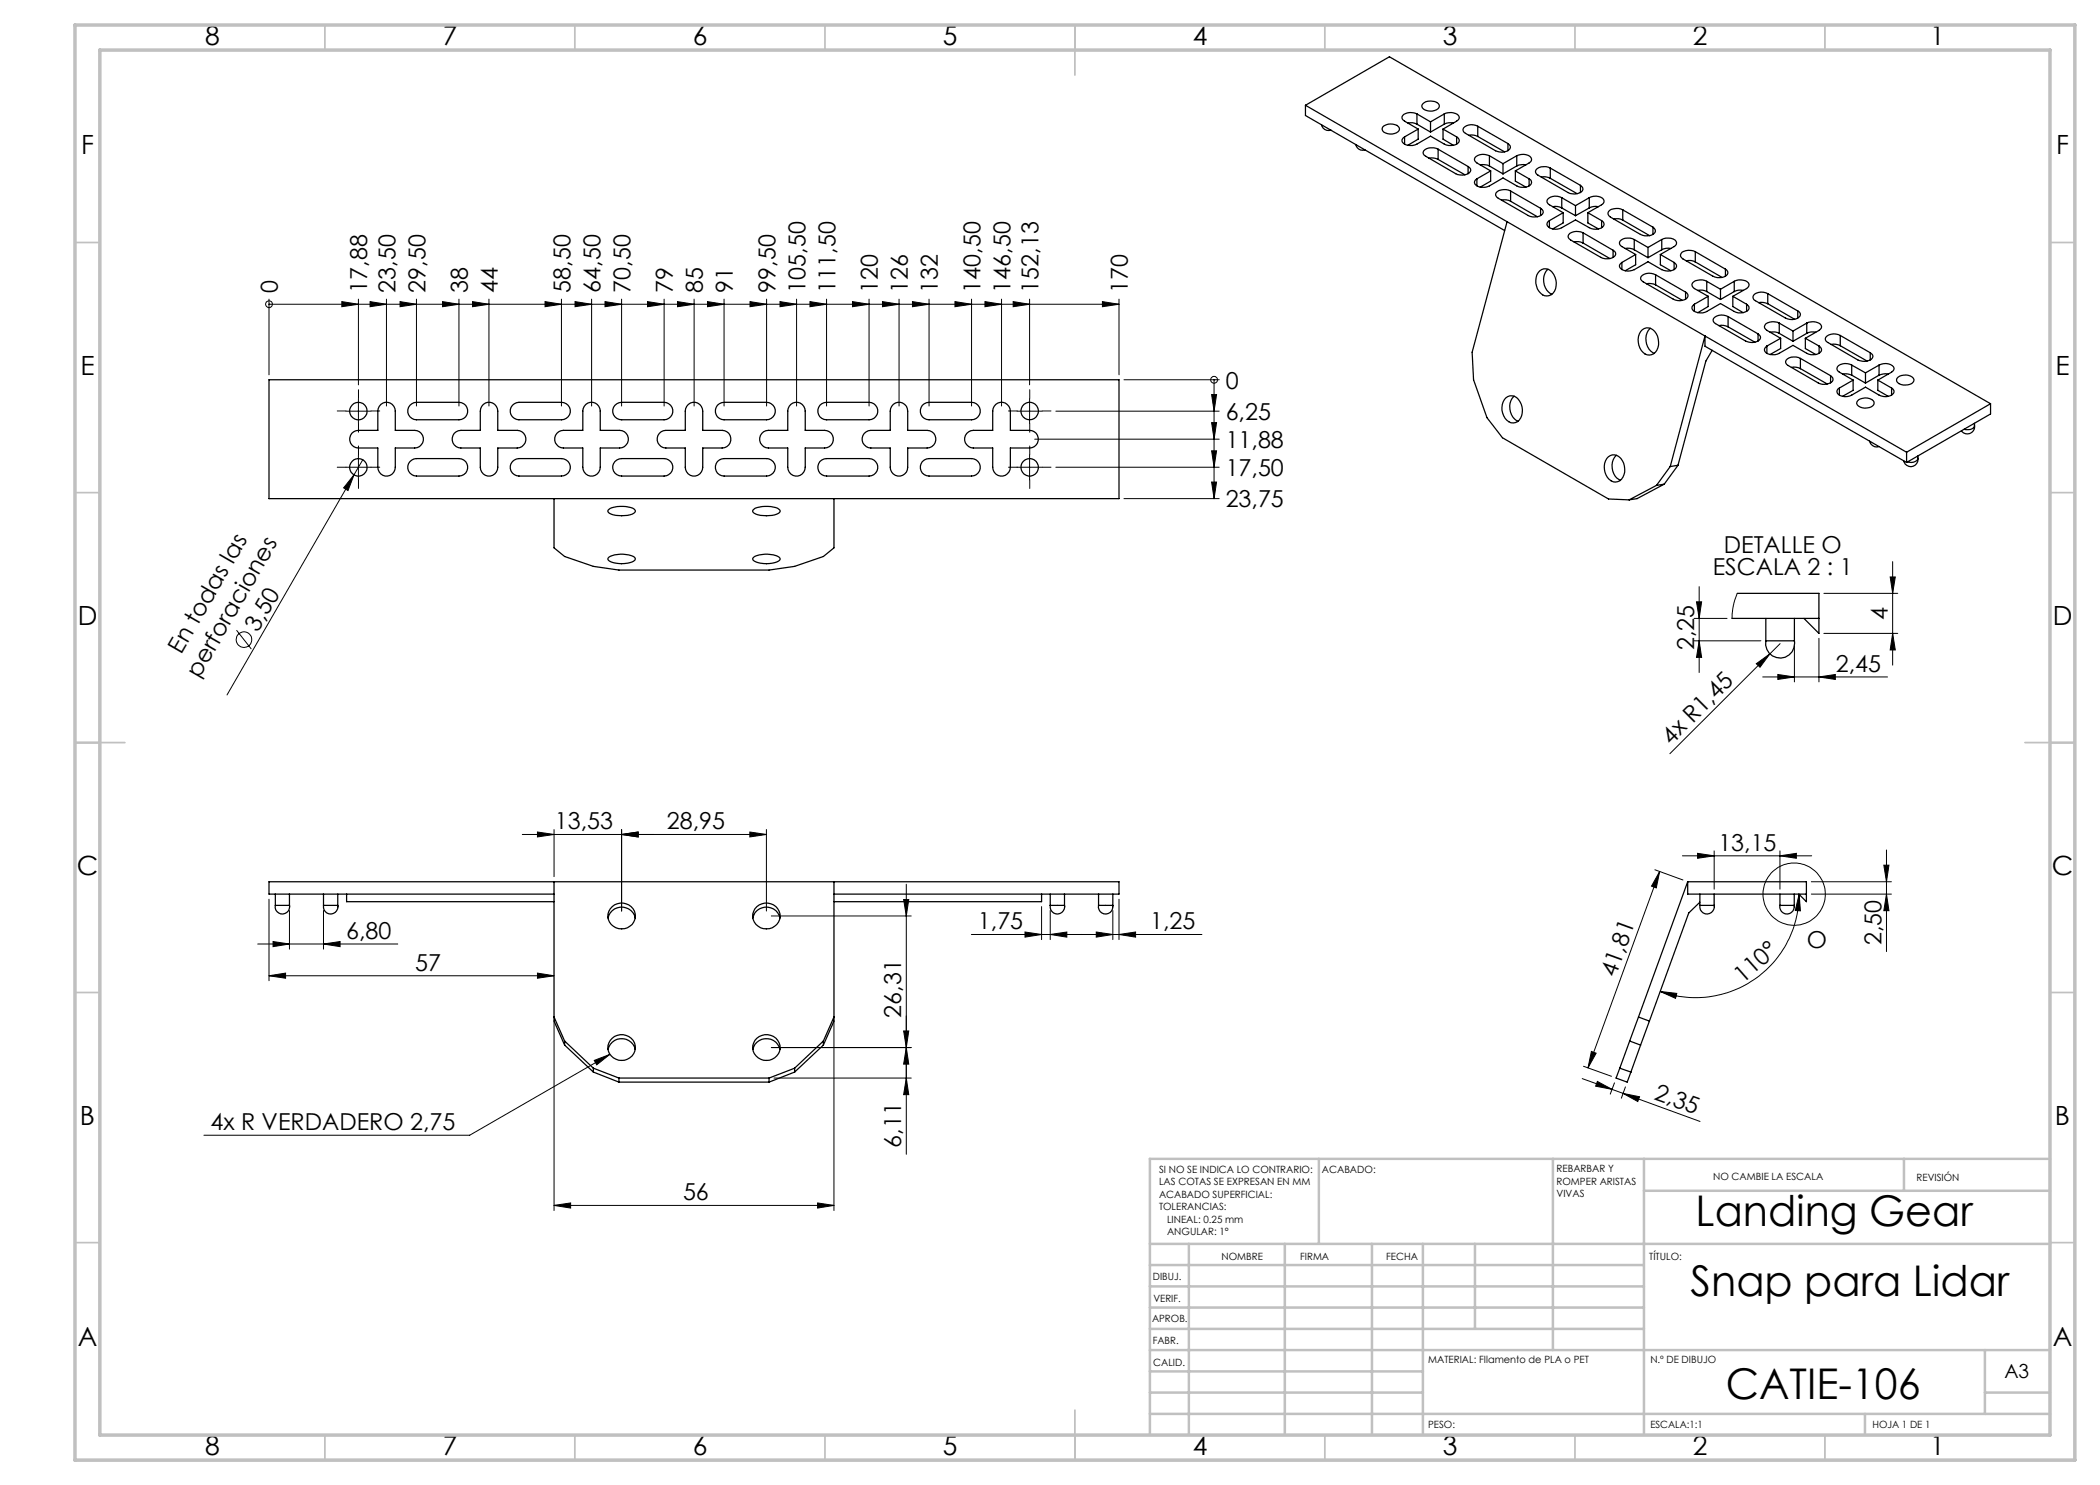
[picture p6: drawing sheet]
<svg xmlns="http://www.w3.org/2000/svg" width="420mm" height="297mm" viewBox="0 0 420 297" stroke-linecap="round" stroke-linejoin="round" font-family="sans-serif">
<g fill="none" stroke="#000" stroke-width=".2">
<path d="M53.8 59.8v15.2M71.7 59.8v17.2M77.3 59.8v21.4M83.3 59.8v21.4M91.8 59.8v21.4M97.8 59.8v21.4M112.3 59.8v21.4M118.3 59.8v21.4M124.3 59.8v21.4M132.8 59.8v21.4M138.8 59.8v21.4M144.8 59.8v21.4"/>
<path d="M153.3 59.8v21.4M159.3 59.8v21.4M165.3 59.8v21.4M173.8 59.8v21.4M179.8 59.8v21.4M185.8 59.8v21.4M194.3 59.8v21.4M200.3 59.8v21.4M205.9 59.8v17.2M223.8 59.8v15.2M53.8 60.9h.1M53.8 60.9h170"/>
<path d="M68.4 60.3l3.3 .6-3.3 .4zM71.7 79.7v5M74 60.3l3.3 .6-3.3 .4zM80 60.3l3.3 .6-3.3 .4zM88.5 60.3l3.3 .6-3.3 .4zM94.5 60.3l3.3 .6-3.3 .4zM109 60.3l3.3 .6-3.3 .4zM115 60.3l3.3 .6-3.3 .4zM121 60.3l3.3 .6-3.3 .4zM129.5 60.3l3.3 .6-3.3 .4zM135.5 60.3l3.3 .6-3.3 .4zM141.5 60.3l3.3 .6-3.3 .4z"/>
<path d="M150 60.3l3.3 .6-3.3 .4zM156 60.3l3.3 .6-3.3 .4zM162 60.3l3.3 .6-3.3 .4zM170.5 60.3l3.3 .6-3.3 .4zM176.5 60.3l3.3 .6-3.3 .4zM182.5 60.3l3.3 .6-3.3 .4zM191 60.3l3.3 .6-3.3 .4zM197 60.3l3.3 .6-3.3 .4zM202.6 60.3l3.3 .6-3.3 .4zM205.9 79.7v5M220.5 60.3l3.3 .6-3.3 .4zM224.8 75.9h19"/>
<path d="M242.3 78.9h1l-.5 3.3zM242.8 75.9h.1M242.8 75.9v23.8M69.2 93.4h5M69.2 82.2h5M70.8 95l-1.2 3.1-.9-.5zM71.7 91v5M72.6 91.9l-27.2 47.1M203.4 93.4h5M203.4 82.2h5M205.9 91v5M206.9 87.8h36.9"/>
<path d="M211.2 93.4h32.6M211.2 82.2h32.6M224.8 99.7h19M242.3 84.5h1l-.5 3.3zM242.3 90.2h1l-.5 3.2zM242.3 96.4h1l-.5 3.3zM339.8 117.3v17.2M347.5 118.7l-.8 2.3-.3 2.7M364.8 118.7h14.8M378 115.4h1.1l-.6 3.3zM378.5 112.3v20.7M47.3 126l3 3.8"/>
<path d="M338.8 123.7h6.6M338.8 128.2h13.4M339.3 120.4h1l-.5 3.3zM339.8 128.2l.5 3.3h-1zM351.3 132.7l2.7-1.9-2 2.7zM352.5 135.4h25M355.6 134.9l3.3 .5-3.3 .5zM356 128.7l-22 22M358.9 129.2v7.2M363.8 135.4l3.3-.5v1zM363.8 127.7v8.7M364.8 126.7h14.8"/>
<path d="M378.5 126.7l.6 3.3h-1.1zM53.8 179.8v16.3M104.5 166.9h48.8M107.5 166.4l3.3 .5-3.3 .5zM110.8 165.9v9.4M124.3 166.9l3.3-.5v1zM124.3 165.9v16.3M150 166.4l3.3 .5-3.3 .5zM153.3 165.9v16.3M180.7 179.9h1.1l-.5 3.3zM181.3 176.8v54.1M223.8 179.8v8.1"/>
<path d="M331 174l5.6 2M331.9 174.3l-14.3 39.3M331.9 174.3l-.6 3.3-1-.4zM336.5 171.2h25.8M339.5 170.7l3.3 .5-3.3 .5zM342.8 170.2v7.6M356 171.2l3.3-.5v1zM356 170.2v7.6M359.8 178.8l.3 3.4-1-.1zM359.8 178.8a20.7 20.7 0 0 1-27.8 19.5M362.3 176.4h16M362.3 178.8h16"/>
<path d="M376.8 173h1l-.5 3.4zM377.3 178.8l.5 3.3h-1zM377.3 170v20.3M51.5 188.8h28.1M53.8 195.2l3.3-.6v1zM53.8 195.2h57M54.6 188.3l3.3 .5-3.3 .5zM57.9 182.1v7.7M64.7 188.8l3.3-.5v1zM64.7 182.1v7.7M107.5 194.6l3.3 .6-3.3 .4zM154.3 183.2h27.9"/>
<path d="M194.3 186.9h46.1M205 186.4l3.3 .5-3.3 .5zM208.3 181.3v6.6M210 186.9l3.4-.5v1zM210 182.1v5.8M219.3 186.4l3.3 .5-3.3 .5zM222.6 182.1v5.8M223.8 186.9l3.3-.5v1zM332 198.3l3.4 .4-.3 1zM110.8 204.4v37.7M118.9 212.1l3.1-1.2-2.7 2.1zM122 210.9l-28.1 16.1h-53.1"/>
<path d="M154.3 209.5h27.9M154.8 215.6h27.4M166.8 204.4v37.7M180.7 206.2h1.1l-.5 3.3zM181.3 215.6l.5 3.3h-1.1zM181.3 209.5l.5 3.3h-1.1zM316.4 215.7l6 2.2M316.7 213.3l5.6 2M318.3 210.3l.9 .3-1.6 3zM319.5 216.3l2.9 1.6-3.3-.7zM322.4 217.9l2.2 .8M322.9 216.6l-.8 2.2"/>
<path d="M324.6 218.7l15.4 5.6M324.6 218.7l3.3 .7-.3 .9zM325.1 217.4l-.8 2.2M110.8 241.1l3.3-.5v1zM110.8 241.1h56M163.5 240.6l3.3 .5-3.3 .5z"/>
<circle cx="53.8" cy="60.8" r=".67"/>
<circle cx="242.8" cy="76" r=".68"/>
<circle cx="48.8" cy="127.9" r="1.55"/>
<circle cx="358.8" cy="178.8" r="6.2"/>
</g>
<g fill="none" stroke="#000" stroke-width=".2" stroke-dasharray="15.2 1.3 1.3 1.3">
<path d="M71.7 79.7v-1.8M205.9 79.7v-1.8M69.2 93.4h-1.8M69.2 82.2h-1.8M71.7 90.9v-1.7M71.7 95.9v1.8M71.7 84.7v1.7M74.2 93.4h1.7M74.2 82.2h1.7M203.4 82.2h-1.7M203.4 93.4h-1.7M205.9 84.7v1.7"/>
<path d="M205.9 90.9v-1.7M205.9 95.9v1.8M208.4 82.2h1.8M208.4 93.4h1.8"/>
</g>
<g fill="none" stroke="#c0c0c0" stroke-width=".35">
<path d="M65 5v5M115 5v5M165 5v5M215 5v10M265 5v5M315 5v5M365 5v5M15 48.5h5M410 48.5h5M15 98.5h5M410 98.5h5M15 148.5h10"/>
<path d="M405 148.5h10M15 198.5h5M410 198.5h5M15 248.5h5M410 248.5h5M65 287v5M115 287v5M165 287v5M215 282v10M265 287v5M315 287v5M365 287v5"/>
</g>
<g fill="none" stroke="#c0c0c0" stroke-width=".5">
<path d="M263.8 231.8v17M310.6 231.8v38.2M328.8 231.8v55.2M328.8 238.2h81.2M380.8 231.8v6.4M410 231.8h-180v55.2M230 248.8h180M230 257.3h98.8M230 253h98.8M237.8 248.8v38.2M257 248.8v38.2M274.4 248.8v38.2"/>
<path d="M284.6 248.8v38.2M295 248.8v17M230 265.8h98.8M230 261.5h98.8M230 278.5h54.6M230 274.3h54.6M230 270h180M397 278.5h13M397 270v12.8M230 282.8h180M373 282.8v4.2"/>
</g>
<path d="M15 5h400v287h-400zM20 10h390v277h-390z" fill="none" stroke="#c0c0c0" stroke-width=".7"/>
<g fill="#000">
<path d="M70.8 95l-1.2 3.1-.9-.5zM351.3 132.7l2.7-1.9-2 2.7z"/>
<path d="M68.4 60.3l3.3 .6-3.3 .4zM74 60.3l3.3 .6-3.3 .4zM80 60.3l3.3 .6-3.3 .4zM88.5 60.3l3.3 .6-3.3 .4zM94.5 60.3l3.3 .6-3.3 .4zM109 60.3l3.3 .6-3.3 .4zM115 60.3l3.3 .6-3.3 .4zM121 60.3l3.3 .6-3.3 .4zM129.5 60.3l3.3 .6-3.3 .4zM135.5 60.3l3.3 .6-3.3 .4zM141.5 60.3l3.3 .6-3.3 .4zM150 60.3l3.3 .6-3.3 .4zM156 60.3l3.3 .6-3.3 .4zM162 60.3l3.3 .6-3.3 .4zM170.5 60.3l3.3 .6-3.3 .4zM176.5 60.3l3.3 .6-3.3 .4zM182.5 60.3l3.3 .6-3.3 .4zM191 60.3l3.3 .6-3.3 .4zM197 60.3l3.3 .6-3.3 .4zM202.6 60.3l3.3 .6-3.3 .4zM220.5 60.3l3.3 .6-3.3 .4z"/>
<path d="M242.3 78.9h1l-.5 3.3zM242.3 84.5h1l-.5 3.3zM242.3 90.2h1l-.5 3.2zM242.3 96.4h1l-.5 3.3z"/>
<path d="M378 115.4h1.1l-.6 3.3zM378.5 126.7l.6 3.3h-1.1z"/>
<path d="M355.6 134.9l3.3 .5-3.3 .5zM363.8 135.4l3.3-.5v1z"/>
<path d="M124.3 166.9l3.3-.5v1zM150 166.4l3.3 .5-3.3 .5z"/>
<path d="M331.9 174.3l-.6 3.3-1-.4zM318.3 210.3l.9 .3-1.6 3z"/>
<path d="M356 171.2l3.3-.5v1zM339.5 170.7l3.3 .5-3.3 .5z"/>
<path d="M376.8 173h1l-.5 3.4zM377.3 178.8l.5 3.3h-1zM339.3 120.4h1l-.5 3.3zM339.8 128.2l.5 3.3h-1z"/>
<path d="M53.8 195.2l3.3-.6v1zM107.5 194.6l3.3 .6-3.3 .4zM107.5 166.4l3.3 .5-3.3 .5zM124.3 166.9l3.3-.5v1z"/>
<path d="M180.7 179.9h1.1l-.5 3.3zM181.3 209.5l.5 3.3h-1.1z"/>
<path d="M332 198.3l3.4 .4-.3 1zM359.8 178.8l.3 3.4-1-.1z"/>
<path d="M118.9 212.1l.4 .9 2.7-2.1zM219.3 186.4l3.3 .5-3.3 .5zM223.8 186.9l3.3-.5v1zM205 186.4l3.3 .5-3.3 .5zM210 186.9l3.4-.5v1zM54.6 188.3l3.3 .5-3.3 .5zM64.7 188.8l3.3-.5v1z"/>
<path d="M180.7 206.2h1.1l-.5 3.3zM181.3 215.6l.5 3.3h-1.1z"/>
<path d="M319.5 216.3l2.9 1.6-3.3-.7zM324.6 218.7l3.3 .7-.3 .9z"/>
<path d="M110.8 241.1l3.3-.5v1zM163.5 240.6l3.3 .5-3.3 .5z"/>
</g>
<g fill="none" stroke="#000" stroke-width=".25">
<path d="M261.1 21.1l16.8-9.7 120.2 69.3M261.1 21.1l40.3 23.2M261.1 21.1v2l39.8 23M264.3 24.9a1.43 1.43 0 0 0 1.9 1.1M271.1 28.9a1.42 1.42 0 0 0 1.9 1.1M276.6 25.4a2.36 2.36 0 0 1 3.3 .2 1.21 1.21 0 0 1-1.5 1.2h-.4a1.26 1.26 0 0 1-1.6-1.2zM280.9 27.4a.8 .8 0 0 0-.5 .8 .8 .8 0 0 0 .7 .7l.4 .2a2.79 2.79 0 0 0 1.9-.3l2.7-1.6 2.8 1.6a2.17 2.17 0 0 0 3-.6l-.3-.6-.3-.2M280.9 27.4v1.4M281.6 24.6a2.72 2.72 0 0 1 1.8 .2M283.4 22.8a2.23 2.23 0 0 0-3 .6v.3l.5 .5 2.7 1.6M283.4 22.8l2.7 1.6M283.4 22.8v2"/>
<path d="M283.4 24.8l2.7 1.6M283.6 25.8l-2.7 1.6M283.6 25.8v2l-2 1.3M284.6 20.8a2.36 2.36 0 0 1 3.2 .2 1.21 1.21 0 0 1-1.4 1.2h-.5a1.31 1.31 0 0 1-1.5-1.1zM285.8 31.6a2.72 2.72 0 0 1 1.8 .3M286.1 24.4v2M287.6 29.8a2.17 2.17 0 0 0-3 .7l.2 .5 .4 .3 5.9 3.4a2.23 2.23 0 0 0 3-.6v-.3l-.5-.5M287.6 29.8l6 3.5M287.6 29.8v2.1M287.6 31.9l5.4 3.1M288.6 25.8l2.7 1.6M288.6 25.8v2l2.1 1.3"/>
<path d="M288.9 22.8l.3-.2a2.5 2.5 0 0 1 2.5 .6 .72 .72 0 0 1-.4 1l-2.7 1.6M288.9 22.8l-2.8 1.6M288.9 22.8v2M288.9 24.8l-2.8 1.6M290.7 24.6a2.72 2.72 0 0 0-1.8 .2M291.3 27.4v1.4M293.6 33.3v1.4M293.8 27.1a2.59 2.59 0 0 1 1.8 .2M295.4 35.8a.79 .79 0 0 0-.5 .8 .79 .79 0 0 0 .7 .7l.4 .1a2.79 2.79 0 0 0 1.9-.2l2.7-1.6 2.8 1.6a2.52 2.52 0 0 0 2.8-.4 .74 .74 0 0 0-.4-1M295.4 35.8v1.4M295.6 25.3a2.12 2.12 0 0 0-3 .6l.2 .6 .3 .2 6 3.5a2.16 2.16 0 0 0 3-.7l-.1-.3-.4-.5M295.6 25.3l6 3.4"/>
<path d="M295.6 25.3v2M295.6 27.3l5.3 3.1M296.1 33l.9-.1 .9 .3M297.9 31.1a2.19 2.19 0 0 0-3 .7v.3l.5 .5 2.7 1.6M297.9 31.1l2.7 1.6M297.9 31.1v2.1M297.9 33.2l2.7 1.6M298.1 34.2l-2.7 1.6M298.1 34.2v2l-2 1.2M300.6 32.7v2.1M301.6 28.7v1.5M302.1 38.2a2.23 2.23 0 0 0-3 .6l.2 .6 .3 .2 6 3.5a2.17 2.17 0 0 0 3-.6l-.2-.6-.3-.2"/>
<path d="M302.1 38.2l6 3.5M302.1 38.2v2M303.1 34.2l2.7 1.6M303.1 34.2v2l2.1 1.2M303.4 31.1l.3-.1a2.07 2.07 0 0 1 2.6 .8l-.2 .5-.3 .3-2.7 1.6M303.4 31.1l-2.8 1.6M303.4 33.2l-2.8 1.6M303.4 31.1v2.1M305.2 33l-1-.1-.8 .3M305.8 35.8v1.4M308.3 35.4a2.59 2.59 0 0 1 1.8 .3M310.1 33.6a2.12 2.12 0 0 0-3 .7l.2 .5 .3 .2 6 3.5a2.2 2.2 0 0 0 3-.6l-.1-.3-.4-.5"/>
<path d="M310.1 33.6l6 3.5M310.1 33.6v2.1M310.1 35.7l5.3 3M312.3 39.5a2.12 2.12 0 0 0-2.9 .7l.2 .5 .3 .3 2.7 1.5M312.3 39.5l2.8 1.6M312.3 39.5v2.1M316.1 37.1v1.4M317.9 39.5a2.38 2.38 0 0 1 2.8 .4 .74 .74 0 0 1-.4 1.1l-2.7 1.5M317.9 39.5l-2.8 1.6M317.9 39.5v2.1M300.3 40a2.72 2.72 0 0 1 1.8 .2M301.4 44.3l79.9 46.1"/>
<path d="M301.4 44.3l-7 26.1 .3 5.5 2.7 7.6 3.1 4.1 21.2 12.2 4.1 .2M302.1 40.2l5.4 3.2M308 54.1a1.92 1.92 0 0 1 3 1.4 2.71 2.71 0 0 1-1.2 3.6 2.11 2.11 0 0 1-2.5-1.9 3 3 0 0 1 .7-3.1zM308.1 41.7v1.4M309.6 53.9a3.2 3.2 0 0 0 .8 4.9M309.9 44.1a.79 .79 0 0 0-.5 .9 .79 .79 0 0 0 .7 .6 2.55 2.55 0 0 0 2.2-.1l2.8-1.5 2.8 1.5a2.38 2.38 0 0 0 2.8-.3 .74 .74 0 0 0-.4-1.1M309.9 44.1v1.4M310.6 41.3a2.59 2.59 0 0 1 1.7 .3M312.3 41.6l2.8 1.5M312.6 42.5l-2.7 1.6M312.6 42.5v2.1l-2 1.2M314.8 48.4a2.72 2.72 0 0 1 1.8 .2"/>
<path d="M315.1 41.1v2M316.6 46.6l-.4-.2a2.41 2.41 0 0 0-2.5 .6 .72 .72 0 0 0 .4 1l6 3.5a2.17 2.17 0 0 0 3-.7l-.2-.5-.3-.2M316.6 46.6l6 3.5M316.6 48.6l5.4 3.1M316.6 46.6v2M317.6 42.5l2.7 1.6M317.6 42.5v2.1l2.1 1.2M317.9 41.6l-2.8 1.5M319.7 41.3a2.65 2.65 0 0 0-1.8 .3M320.3 44.1v1.4M322.6 50.1v1.4M322.8 43.8a2.59 2.59 0 0 1 1.8 .2"/>
<path d="M324.4 52.5a.79 .79 0 0 0-.5 .8 .79 .79 0 0 0 .7 .7 2.68 2.68 0 0 0 2.2-.1l2.8-1.6 3.1 1.8a2.07 2.07 0 0 0 2.6-.8v-.3l-.5-.5M324.4 52.5v1.4M324.6 42a2.53 2.53 0 0 0-2.9 .3 .78 .78 0 0 0 .4 1.1l6 3.5a2.15 2.15 0 0 0 3-.7l-.1-.2-.4-.6M324.6 42l6 3.4M324.6 42v2M324.6 44l5.3 3.1M325 49.7a2.59 2.59 0 0 1 1.8 .2M326.8 47.9a2.12 2.12 0 0 0-2.9 .6l.2 .6 .3 .2 2.7 1.6M326.8 47.9l2.8 1.6M326.8 49.9l2.8 1.6M326.8 47.9v2M327.1 50.9l-2.7 1.6"/>
<path d="M327.1 50.9v2l-2.1 1.2M329.3 56.8l.9-.1 .9 .3M329.6 49.5v2M330.6 45.4v1.5M331.1 55a2.15 2.15 0 0 0-3 .6l.1 .3 .4 .5 6 3.4a2.38 2.38 0 0 0 2.9-.3 .74 .74 0 0 0-.4-1.1M331.1 55l6 3.4M331.1 55v2M331.1 57l5.4 3.1M332.1 50.9l2.7 1.6M332.1 50.9v2l2.1 1.2M332.4 47.9a2.53 2.53 0 0 1 2.8 .4 .74 .74 0 0 1-.4 1l-2.7 1.6M332.4 47.9l-2.8 1.6"/>
<path d="M332.4 49.9l-2.8 1.6M332.4 47.9v2M334.2 49.7a2.59 2.59 0 0 0-1.8 .2M334.8 52.5v1.4M337.1 58.4v1.4M337.2 52.1a2.65 2.65 0 0 1 1.9 .3M339.1 50.3l-.4-.1a2.41 2.41 0 0 0-2.5 .5 .74 .74 0 0 0 .4 1.1l6 3.4a2.15 2.15 0 0 0 3-.6l-.2-.6-.3-.2M339.1 50.3l6 3.5M339.1 52.4l5.3 3.1M339.1 50.3v2.1M339.5 58.1a2.59 2.59 0 0 1 1.8 .2M341.3 56.3a2.2 2.2 0 0 0-2.9 .6v.3l.5 .5 2.7 1.6"/>
<path d="M341.3 56.3l2.8 1.6M341.3 58.3l2.8 1.6M341.3 56.3v2M341.6 59.3l-2.7 1.6M341.6 59.3v2l-2.1 1.2M344.1 57.9v2M345.1 53.8v1.4M346.6 59.3l2.7 1.6M346.6 59.3v2l2.1 1.2M346.9 56.3a2.2 2.2 0 0 1 2.9 .6v.3l-.5 .5-2.7 1.6M346.9 56.3l-2.8 1.6M346.9 56.3v2"/>
<path d="M346.9 58.3l-2.8 1.6M348.7 58.1a2.59 2.59 0 0 0-1.8 .2M353.6 58.7a2.37 2.37 0 0 0-2.9 .4 .74 .74 0 0 0 .4 1l6 3.5a2.15 2.15 0 0 0 3-.6l-.2-.6-.3-.2M353.6 58.7l6 3.5M353.6 58.7v2M53.8 75.9h170v23.8h-170zM301.2 79.5a1.93 1.93 0 0 1 3 1.3 2.76 2.76 0 0 1-1.1 3.7 2.18 2.18 0 0 1-2.6-1.9 3 3 0 0 1 .7-3.1zM302.8 79.2a3.2 3.2 0 0 0 .8 5M328.4 66a1.96 1.96 0 0 1 3.1 1.2 2.78 2.78 0 0 1-1.2 3.7 2.38 2.38 0 0 1-2.6-2.4 2.87 2.87 0 0 1 .7-2.5zM330.1 65.6a3.2 3.2 0 0 0 .7 5.1M338.9 60.9a.79 .79 0 0 0-.5 .8 .79 .79 0 0 0 .7 .7 2.77 2.77 0 0 0 2.2-.1l2.8-1.6 2.8 1.6a2.2 2.2 0 0 0 2.9-.6v-.4l-.5-.4M338.9 60.9v1.4"/>
<path d="M342.4 70.1l-1.2 2.1-5.6 20.9M343.8 65.1a2.72 2.72 0 0 1 1.8 .3M345.6 63.3a2.15 2.15 0 0 0-3 .7l.2 .5 .3 .2 6.4 3.7a2.07 2.07 0 0 0 2.6-.8v-.3l-.5-.5M345.6 63.3l6 3.5M345.6 63.3v2.1M345.6 65.4l5.4 3M349.3 60.9v1.4M351.6 66.8v1.4M351.7 60.5h1l.9 .2M353.4 69.2a.81 .81 0 0 0-.5 .9 .81 .81 0 0 0 .7 .7l.4 .1a2.65 2.65 0 0 0 1.8-.2l2.8-1.6 2.8 1.6a2.12 2.12 0 0 0 2.9-.7v-.3l-.5-.5M353.4 69.2v1.5M353.6 60.7l5.3 3.1"/>
<path d="M354 66.4a2.65 2.65 0 0 1 1.8 .3M355.8 64.6l-.3-.2a2.41 2.41 0 0 0-2.5 .6 .74 .74 0 0 0 .4 1.1l2.7 1.6M355.8 64.6l2.8 1.6M355.8 66.7l2.8 1.6M355.8 64.6v2.1M356.1 67.7l-2.7 1.5M356.1 67.7v2l-2.1 1.2M358.3 73.5a2.59 2.59 0 0 1 1.8 .2M358.6 66.2v2.1M359.6 62.2v1.4M360.1 71.7a2.12 2.12 0 0 0-3 .6l.2 .6 .3 .2 6 3.5a2.2 2.2 0 0 0 3-.7v-.3l-.5-.5M360.1 71.7l6 3.4"/>
<path d="M360.1 71.7v2M360.1 73.7l5.3 3.1M361.1 67.7l2.7 1.5M361.1 67.7v2l2 1.2M361.4 64.6l.3-.2a2.41 2.41 0 0 1 2.5 .6 .74 .74 0 0 1-.4 1.1l-2.7 1.6M361.4 64.6l-2.8 1.6M361.4 64.6v2.1M361.4 66.7l-2.8 1.6M363.1 66.4a2.59 2.59 0 0 0-1.7 .3M363.8 69.2v1.5M366.1 75.1v1.5M366.2 68.9a2.72 2.72 0 0 1 1.9 .2"/>
<path d="M367.9 77.6a.79 .79 0 0 0-.5 .8 .79 .79 0 0 0 .7 .7 2.62 2.62 0 0 0 2.2-.1l2.8-1.6 2.7 1.6a2.15 2.15 0 0 0 3-.6l-.2-.6-.3-.2M367.9 77.6v1.4M368.1 67.1a2.17 2.17 0 0 0-3 .6l.2 .6 .3 .2 6.4 3.6a2.34 2.34 0 0 0 2.5-.5 .72 .72 0 0 0-.4-1M368.1 67.1l6 3.5M368.1 67.1v2M368.1 69.1l5.3 3.1M368.5 74.8h1l.8 .2M370.3 73a2.37 2.37 0 0 0-2.8 .4 .74 .74 0 0 0 .4 1l2.7 1.6M370.3 73l2.8 1.6M370.3 73v2M370.3 75l2.8 1.6M370.6 76l-2.7 1.6"/>
<path d="M370.6 76v2.1l-2.1 1.2M373.1 74.6v2M374.1 70.6v1.4M375.6 76l2.7 1.6M375.6 76v2.1l2 1.2M375.8 73a2.15 2.15 0 0 1 3 .7v.2l-.5 .5-2.7 1.6M375.8 73l-2.7 1.6M375.8 73v2M375.8 75l-2.7 1.6M377.6 74.8h-.9l-.9 .2M378.3 77.6v1.4M379.6 75.5a2.26 2.26 0 0 1 3.2 .4 1.37 1.37 0 0 1-1.7 1.1 1.49 1.49 0 0 1-1.8-1z"/>
<path d="M70.3 86.7l.9-.6h.5h3.9v-3.9a1.75 1.75 0 0 1 1.7-1.8 1.75 1.75 0 0 1 1.8 1.8v3.9h3.8a1.76 1.76 0 0 1 1.8 1.7 1.76 1.76 0 0 1-1.8 1.8h-3.8v3.8a1.75 1.75 0 0 1-1.8 1.8 1.75 1.75 0 0 1-1.7-1.8v-3.8h-3.9a1.78 1.78 0 0 1-1.6-1 1.78 1.78 0 0 1 .2-1.9zM82 92.3l.8-.5 .5-.1h8.5a1.75 1.75 0 0 1 1.7 1.8 1.75 1.75 0 0 1-1.7 1.7h-8.5a1.74 1.74 0 0 1-1.6-1 1.74 1.74 0 0 1 .3-1.9zM82 81.1l.8-.6h.5h8.5a1.75 1.75 0 0 1 1.7 1.7 1.75 1.75 0 0 1-1.7 1.8h-8.5a1.74 1.74 0 0 1-1.6-1.1 1.74 1.74 0 0 1 .3-1.8zM90.8 86.7l.9-.6h.5h3.9v-3.9a1.75 1.75 0 0 1 1.7-1.8 1.75 1.75 0 0 1 1.8 1.8v3.9h3.8a1.76 1.76 0 0 1 1.8 1.7 1.76 1.76 0 0 1-1.8 1.8h-3.8v3.8a1.75 1.75 0 0 1-1.8 1.8 1.75 1.75 0 0 1-1.7-1.8v-3.8h-3.9a1.78 1.78 0 0 1-1.6-1 1.78 1.78 0 0 1 .2-1.9zM102.5 92.3l.8-.5 .5-.1h8.5a1.75 1.75 0 0 1 1.8 1.8 1.75 1.75 0 0 1-1.8 1.7h-8.5a1.74 1.74 0 0 1-1.6-1 1.74 1.74 0 0 1 .3-1.9zM102.5 81.1l.8-.6h.5h8.5a1.75 1.75 0 0 1 1.8 1.7 1.75 1.75 0 0 1-1.8 1.8h-8.5a1.74 1.74 0 0 1-1.6-1.1 1.74 1.74 0 0 1 .3-1.8zM110.8 99.7v9.9l2.1 1.7 5.8 2 5.1 .7h30l5.1-.7 5.8-2 2.1-1.7v-9.9M117.2 80.9a1.74 1.74 0 0 1 1.8-.3 1.74 1.74 0 0 1 1.1 1.6v3.9h3.8a1.76 1.76 0 0 1 1.8 1.7 1.76 1.76 0 0 1-1.8 1.8h-3.8v3.8a1.75 1.75 0 0 1-1.8 1.8 1.75 1.75 0 0 1-1.7-1.8v-3.8h-3.9a1.76 1.76 0 0 1-1.8-1.8 1.76 1.76 0 0 1 1.8-1.7h3.9v-3.9v-.5zM123 92.3l.8-.5 .5-.1h8.5a1.75 1.75 0 0 1 1.8 1.8 1.75 1.75 0 0 1-1.8 1.7h-8.5a1.74 1.74 0 0 1-1.6-1 1.74 1.74 0 0 1 .3-1.9zM123 81.1l.8-.6h.5h8.5a1.75 1.75 0 0 1 1.8 1.7 1.75 1.75 0 0 1-1.8 1.8h-8.5a1.74 1.74 0 0 1-1.6-1.1 1.74 1.74 0 0 1 .3-1.8zM137.7 80.9a1.74 1.74 0 0 1 1.8-.3 1.74 1.74 0 0 1 1 1.6v3.9h3.9a1.76 1.76 0 0 1 1.8 1.7 1.76 1.76 0 0 1-1.8 1.8h-3.9v3.8a1.75 1.75 0 0 1-1.7 1.8 1.75 1.75 0 0 1-1.7-1.8v-3.8h-3.9a1.76 1.76 0 0 1-1.8-1.8 1.76 1.76 0 0 1 1.8-1.7h3.9v-3.9v-.5zM143.5 92.3l.8-.5 .5-.1h8.5a1.75 1.75 0 0 1 1.8 1.8 1.75 1.75 0 0 1-1.8 1.7h-8.5a1.76 1.76 0 0 1-1.6-1 1.76 1.76 0 0 1 .3-1.9z"/>
<path d="M143.5 81.1l.8-.6h.5h8.5a1.75 1.75 0 0 1 1.8 1.7 1.75 1.75 0 0 1-1.8 1.8h-8.5a1.76 1.76 0 0 1-1.6-1.1 1.76 1.76 0 0 1 .3-1.8zM152.4 86.7l.8-.6h.5h3.9v-3.9a1.75 1.75 0 0 1 1.7-1.8 1.75 1.75 0 0 1 1.7 1.8v3.9h3.9a1.76 1.76 0 0 1 1.8 1.7 1.76 1.76 0 0 1-1.8 1.8h-3.9v3.8a1.75 1.75 0 0 1-1.7 1.8 1.75 1.75 0 0 1-1.7-1.8v-3.8h-3.9a1.76 1.76 0 0 1-1.6-1 1.76 1.76 0 0 1 .3-1.9zM164 92.3l.8-.5 .5-.1h8.5a1.75 1.75 0 0 1 1.8 1.8 1.75 1.75 0 0 1-1.8 1.7h-8.5a1.76 1.76 0 0 1-1.6-1 1.76 1.76 0 0 1 .3-1.9zM164 81.1l.8-.6h.5h8.5a1.75 1.75 0 0 1 1.8 1.7 1.75 1.75 0 0 1-1.8 1.8h-8.5a1.76 1.76 0 0 1-1.6-1.1 1.76 1.76 0 0 1 .3-1.8zM178.6 80.9a1.74 1.74 0 0 1 1.9-.3 1.74 1.74 0 0 1 1 1.6v3.9h3.9a1.76 1.76 0 0 1 1.8 1.7 1.76 1.76 0 0 1-1.8 1.8h-3.9v3.8a1.75 1.75 0 0 1-1.7 1.8 1.75 1.75 0 0 1-1.8-1.8v-3.8h-3.8a1.76 1.76 0 0 1-1.8-1.8 1.76 1.76 0 0 1 1.8-1.7h3.8v-3.9l.1-.5zM184.5 92.3l.8-.5 .5-.1h8.5a1.75 1.75 0 0 1 1.8 1.8 1.75 1.75 0 0 1-1.8 1.7h-8.5a1.76 1.76 0 0 1-1.6-1 1.76 1.76 0 0 1 .3-1.9zM184.5 81.1l.8-.6h.5h8.5a1.75 1.75 0 0 1 1.8 1.7 1.75 1.75 0 0 1-1.8 1.8h-8.5a1.76 1.76 0 0 1-1.6-1.1 1.76 1.76 0 0 1 .3-1.8zM199.1 80.9a1.76 1.76 0 0 1 1.9-.3 1.76 1.76 0 0 1 1.1 1.6v3.9h3.8a1.76 1.76 0 0 1 1.8 1.7 1.76 1.76 0 0 1-1.8 1.8h-3.8v3.8a1.76 1.76 0 0 1-1.8 1.8 1.76 1.76 0 0 1-1.8-1.8v-3.8h-3.8a1.76 1.76 0 0 1-1.8-1.8 1.76 1.76 0 0 1 1.8-1.7h3.8v-3.9l.1-.5zM321.7 91.4a1.96 1.96 0 0 1 3 1.2 2.82 2.82 0 0 1-1.2 3.7 2.38 2.38 0 0 1-2.6-2.4 2.87 2.87 0 0 1 .8-2.5zM323.3 91a3.2 3.2 0 0 0 .8 5.1M331.3 97.1l-5.5 2.9M332.8 96.8l-1.5 .3"/>
<path d="M332.8 96.8l-5.4 2.9-1.6 .3M334 93.3l-2.7 3.8M335.6 93.1l-1.6 .2M335.6 93.1l-2.8 3.7M371.5 80.2a2.31 2.31 0 0 1 3.3 .2 1.17 1.17 0 0 1-1.4 1.2 1.83 1.83 0 0 1-2.1-.9zM373.9 88.2a1.49 1.49 0 0 0 1.9 1.1M381.3 90.4v2.1M381.3 92.5l-40.3-23.3v-2l-7 26.1M383.6 91.6a1.44 1.44 0 0 1-1.2 1.7 1.44 1.44 0 0 1-1.6-1.1M383.6 91.2a1.09 1.09 0 0 1-1.3 1.3l-.8-.1M394.9 85.1v.1a1.44 1.44 0 0 1-.9 1.5 1.44 1.44 0 0 1-1.7-.5M394.9 85.1a1.36 1.36 0 0 1-1.7 .8h-.4"/>
<path d="M394.9 84.7v.4M398.1 80.7l-16.8 9.7M398.1 80.7v2.1l-16.8 9.7M121.6 102.1a4.8 4.8 0 0 1 4.1-.7 1.32 1.32 0 0 1 1.4 .9 2.24 2.24 0 0 1-2.2 .8l-2.2-.1a1.04 1.04 0 0 1-1.1-.9zM121.8 111.4a5.7 5.7 0 0 1 5.1 0l.1 .3a.66 .66 0 0 1-.6 .7 5.7 5.7 0 0 1-4.7-.4l-.1-.2zM150.6 102.1a3.5 3.5 0 0 1 3-.8l1.1 .1a1.41 1.41 0 0 1 1.3 .9 2.36 2.36 0 0 1-2.1 .8l-2.3-.1a1.04 1.04 0 0 1-1-.9zM150.7 111.4a5.6 5.6 0 0 1 5.1 0l.2 .4a3.6 3.6 0 0 1-3.3 .9l-1.1-.2a1.05 1.05 0 0 1-1-.8zM347.5 118.7h16.3v8l-3-3M346.4 123.7h17.4M353.2 128.2a2.91 2.91 0 0 0 2.8 3.4 2.91 2.91 0 0 0 2.9-3.4M353.2 128.2h5.7M353.2 123.7v4.5"/>
<path d="M358.9 123.7v4.5M55.1 178.8v2.3M57.9 178.8v2.3M64.7 178.8v2.3M67.6 178.8v2.3M69.3 178.8v1.5h41.5M110.8 176.4v27.8l2.1 4.8M110.8 178.8h-57v-2.4h170v2.4h-57M166.8 176.4v27.8l-2.1 4.8M208.3 178.8v1.5h-41.5M210 178.8v2.3M212.9 178.8v2.3"/>
<path d="M219.7 178.8v2.3M222.6 178.8v2.3M337.5 176.4h23.8v3.9l-1.5-1.5M337.5 176.4v2.4h23.8M337.5 176.4l-9.8 27M340 178.8v2.3M342.8 178.8v2.3M356 178.8v2.3M358.8 178.8v2.3M55.1 181.1a1.44 1.44 0 0 0 1.4 1.7 1.44 1.44 0 0 0 1.4-1.7M55.1 181.1h2.8M64.7 181.1a1.45 1.45 0 0 0 1.4 1.7 1.45 1.45 0 0 0 1.5-1.7"/>
<path d="M64.7 181.1h2.9M121.6 183.6a2.78 2.78 0 0 1 2.7-2.2 2.78 2.78 0 0 1 2.7 2.2M122.4 181.3a2.64 2.64 0 0 1 3.9 .1 2.64 2.64 0 0 1-.3 3.8 2.64 2.64 0 0 1-3.7-.2 2.64 2.64 0 0 1 .1-3.7zM150.6 183.6a2.78 2.78 0 0 1 2.7-2.2 2.78 2.78 0 0 1 2.7 2.2M151.4 181.3a2.68 2.68 0 0 1 3.7-.1 2.68 2.68 0 0 1 .3 3.7 2.7 2.7 0 0 1-3.7 .4 2.7 2.7 0 0 1-.7-3.6zM210 181.1a1.45 1.45 0 0 0 1.5 1.7 1.45 1.45 0 0 0 1.4-1.7M210 181.1h2.9M219.7 181.1a1.45 1.45 0 0 0 1.4 1.7 1.45 1.45 0 0 0 1.5-1.7M219.7 181.1h2.9M340 181.1a1.45 1.45 0 0 0 1.4 1.7 1.45 1.45 0 0 0 1.4-1.7M340 181.1h2.8M340 180.4l-2.3 2.2-7.8 21.6"/>
<path d="M356 181.1a1.45 1.45 0 0 0 1.4 1.7 1.45 1.45 0 0 0 1.4-1.7M356 181.1h2.8M110.8 203.4l2.1 4.8M112.9 208.2l5.8 5.4M112.9 209l5.8 5.4M112.9 208.2v.8M118.7 214.4l5.1 2M118.7 213.6v.8M118.7 213.6l5.1 2M121.6 209.9a2.79 2.79 0 0 1 2.7-2.2 2.79 2.79 0 0 1 2.7 2.2M122.4 207.6a2.64 2.64 0 0 1 3.9 .1 2.64 2.64 0 0 1-.3 3.9 2.64 2.64 0 0 1-3.7-.3 2.64 2.64 0 0 1 .1-3.7zM123.8 215.6v.8"/>
<path d="M123.8 215.6h30M123.8 216.4h30M150.6 209.9a2.79 2.79 0 0 1 2.7-2.2 2.79 2.79 0 0 1 2.7 2.2M151.4 207.6a2.66 2.66 0 0 1 3.6-.1 2.66 2.66 0 0 1 .4 3.7 2.69 2.69 0 0 1-3.7 .4 2.69 2.69 0 0 1-.7-3.5zM153.8 215.6v.8M158.9 213.6l-5.1 2M158.9 213.6v.8M158.9 214.4l-5.1 2M164.7 208.2l-5.8 5.4M164.7 208.2v.8M164.7 209l-5.8 5.4M166.8 203.4l-2.1 4.8"/>
<path d="M324 213.6l2.2 .8M324 213.6l-.8 2 2.2 .8 .8-2M325.9 208.2l-1.9 5.4M325.9 208.2l2.2 .8M327.7 203.4l2.2 .8M327.7 203.4l-1.8 4.8M328.1 209l-1.9 5.4M329.9 204.2l-1.8 4.8"/>
<circle cx="71.7" cy="93.5" r="1.74"/>
<circle cx="71.7" cy="82.2" r="1.74"/>
<circle cx="205.9" cy="93.5" r="1.74"/>
<circle cx="205.9" cy="82.2" r="1.74"/>
</g>
<g font-size="8.5">
<text x="339.1" y="245.2">Landing Gear</text>
<text x="338.1" y="259.3">Snap para Lidar</text>
<text x="345.1" y="279.7">CATIE-106</text>
</g>
<g font-size="5.3">
<text x="41" y="9">8</text>
<text x="88.5" y="9">7</text>
<text x="138.5" y="9">6</text>
<text x="188.5" y="9">5</text>
<text x="238.5" y="9">4</text>
<text x="288.5" y="9">3</text>
<text x="338.5" y="9">2</text>
<text x="386" y="9">1</text>
<text x="16.2" y="30.8">F</text>
<text x="411.2" y="30.8">F</text>
<text x="16.1" y="75">E</text>
<text x="411.1" y="75">E</text>
<text x="15.5" y="125">D</text>
<text x="410.5" y="125">D</text>
<text x="15.4" y="175">C</text>
<text x="410.4" y="175">C</text>
<text x="16" y="225">B</text>
<text x="411" y="225">B</text>
<text x="15.5" y="269.3">A</text>
<text x="410.5" y="269.3">A</text>
<text x="41" y="291">8</text>
<text x="88.5" y="291">7</text>
<text x="138.5" y="291">6</text>
<text x="188.5" y="291">5</text>
<text x="238.5" y="291">4</text>
<text x="288.5" y="291">3</text>
<text x="338.5" y="291">2</text>
<text x="386" y="291">1</text>
</g>
<g font-size="4.7">
<text x="55.6" y="58.5" transform="rotate(-90 55.6 58.5)">0</text>
<text x="73.5" y="58.5" transform="rotate(-90 73.5 58.5)">17,88</text>
<text x="79.1" y="58.5" transform="rotate(-90 79.1 58.5)">23,50</text>
<text x="85.1" y="58.5" transform="rotate(-90 85.1 58.5)">29,50</text>
<text x="93.6" y="58.5" transform="rotate(-90 93.6 58.5)">38</text>
<text x="99.6" y="58.5" transform="rotate(-90 99.6 58.5)">44</text>
<text x="114.1" y="58.5" transform="rotate(-90 114.1 58.5)">58,50</text>
<text x="120.1" y="58.5" transform="rotate(-90 120.1 58.5)">64,50</text>
<text x="126.1" y="58.5" transform="rotate(-90 126.1 58.5)">70,50</text>
<text x="134.6" y="58.5" transform="rotate(-90 134.6 58.5)">79</text>
<text x="140.6" y="58.5" transform="rotate(-90 140.6 58.5)">85</text>
<text x="146.6" y="58.5" transform="rotate(-90 146.6 58.5)">91</text>
<text x="155.1" y="58.5" transform="rotate(-90 155.1 58.5)">99,50</text>
<text x="161.1" y="58.5" transform="rotate(-90 161.1 58.5)">105,50</text>
<text x="167.1" y="58.5" transform="rotate(-90 167.1 58.5)">111,50</text>
<text x="175.6" y="58.5" transform="rotate(-90 175.6 58.5)">120</text>
<text x="181.6" y="58.5" transform="rotate(-90 181.6 58.5)">126</text>
<text x="187.6" y="58.5" transform="rotate(-90 187.6 58.5)">132</text>
<text x="196.1" y="58.5" transform="rotate(-90 196.1 58.5)">140,50</text>
<text x="202.1" y="58.5" transform="rotate(-90 202.1 58.5)">146,50</text>
<text x="207.7" y="58.5" transform="rotate(-90 207.7 58.5)">152,13</text>
<text x="225.6" y="58.5" transform="rotate(-90 225.6 58.5)">170</text>
<text x="245.1" y="77.7">0</text>
<text x="245.1" y="84">6,25</text>
<text x="245.1" y="89.6">11,88</text>
<text x="245.1" y="95.2">17,50</text>
<text x="245.1" y="101.5">23,75</text>
<text x="344.8" y="110.5">DETALLE O</text>
<text x="342.5" y="115">ESCALA 2 : 1</text>
<text x="377.5" y="124" transform="rotate(-90 377.5 124)">4</text>
<text x="36.2" y="130.9" transform="rotate(-60 36.2 130.9)">En todas las</text>
<text x="51.6" y="126.5" transform="rotate(-60 51.6 126.5)">3,50</text>
<text x="338.8" y="130" transform="rotate(-90 338.8 130)">2,25</text>
<text x="39.9" y="135.7" transform="rotate(-60 39.9 135.7)">perforaciones</text>
<text x="367.2" y="134.4">2,45</text>
<text x="334.2" y="149.1" transform="rotate(-45 334.2 149.1)">4x R1,45</text>
<text x="111" y="165.9">13,53</text>
<text x="133.4" y="165.9">28,95</text>
<text x="343.7" y="170.1">13,15</text>
<text x="195.6" y="185.9">1,75</text>
<text x="230" y="185.9">1,25</text>
<text x="69.2" y="187.8">6,80</text>
<text x="361.4" y="189.6">O</text>
<text x="376.3" y="189" transform="rotate(-90 376.3 189)">2,50</text>
<text x="83" y="194.1">57</text>
<text x="323.1" y="195.6" transform="rotate(-70 323.1 195.6)">41,81</text>
<text x="348.6" y="196.8" transform="rotate(-41 348.6 196.8)">110°</text>
<text x="180.3" y="203.5" transform="rotate(-90 180.3 203.5)">26,31</text>
<text x="330.6" y="219.8" transform="rotate(20 330.6 219.8)">2,35</text>
<text x="42.1" y="226">4x R VERDADERO 2,75</text>
<text x="180.3" y="229.6" transform="rotate(-90 180.3 229.6)">6,11</text>
<text x="136.6" y="240.1">56</text>
</g>
<text font-size="3.9" x="400.9" y="275.5">A3</text>
<g font-size="2">
<text x="231.8" y="234.6">SI NO SE INDICA LO CONTRARIO:</text>
<text x="231.8" y="237.1">LAS COTAS SE EXPRESAN EN MM</text>
<text x="231.8" y="239.6">ACABADO SUPERFICIAL:</text>
<text x="264.4" y="234.6">ACABADO:</text>
<text x="311.3" y="234.5">REBARBAR Y</text>
<text x="311.3" y="237">ROMPER ARISTAS</text>
<text x="311.3" y="239.5">VIVAS</text>
<text x="342.6" y="236">NO CAMBIE LA ESCALA</text>
<text x="383.3" y="236.2">REVISIÓN</text>
<text x="231.8" y="242.1">TOLERANCIAS:</text>
<text x="233.4" y="244.6">LINEAL: 0.25 mm</text>
<text x="233.4" y="247.1">ANGULAR: 1°</text>
<text x="244.3" y="252">NOMBRE</text>
<text x="260" y="251.9">FIRMA</text>
<text x="277.2" y="251.9">FECHA</text>
<text x="329.9" y="251.9">TÍTULO:</text>
<text x="230.6" y="256.1">DIBUJ.</text>
<text x="230.7" y="260.3">VERIF.</text>
<text x="230.4" y="264.4">APROB.</text>
<text x="230.5" y="268.8">FABR.</text>
<text x="230.7" y="273.1">CALID.</text>
<text x="285.6" y="272.5">MATERIAL: FIlamento de PLA o PET</text>
<text x="330.1" y="272.5">N.º DE DIBUJO</text>
<text x="285.6" y="285.5">PESO:</text>
<text x="330.1" y="285.6">ESCALA:1:1</text>
<text x="374.5" y="285.6">HOJA 1 DE 1</text>
</g>
</svg>
